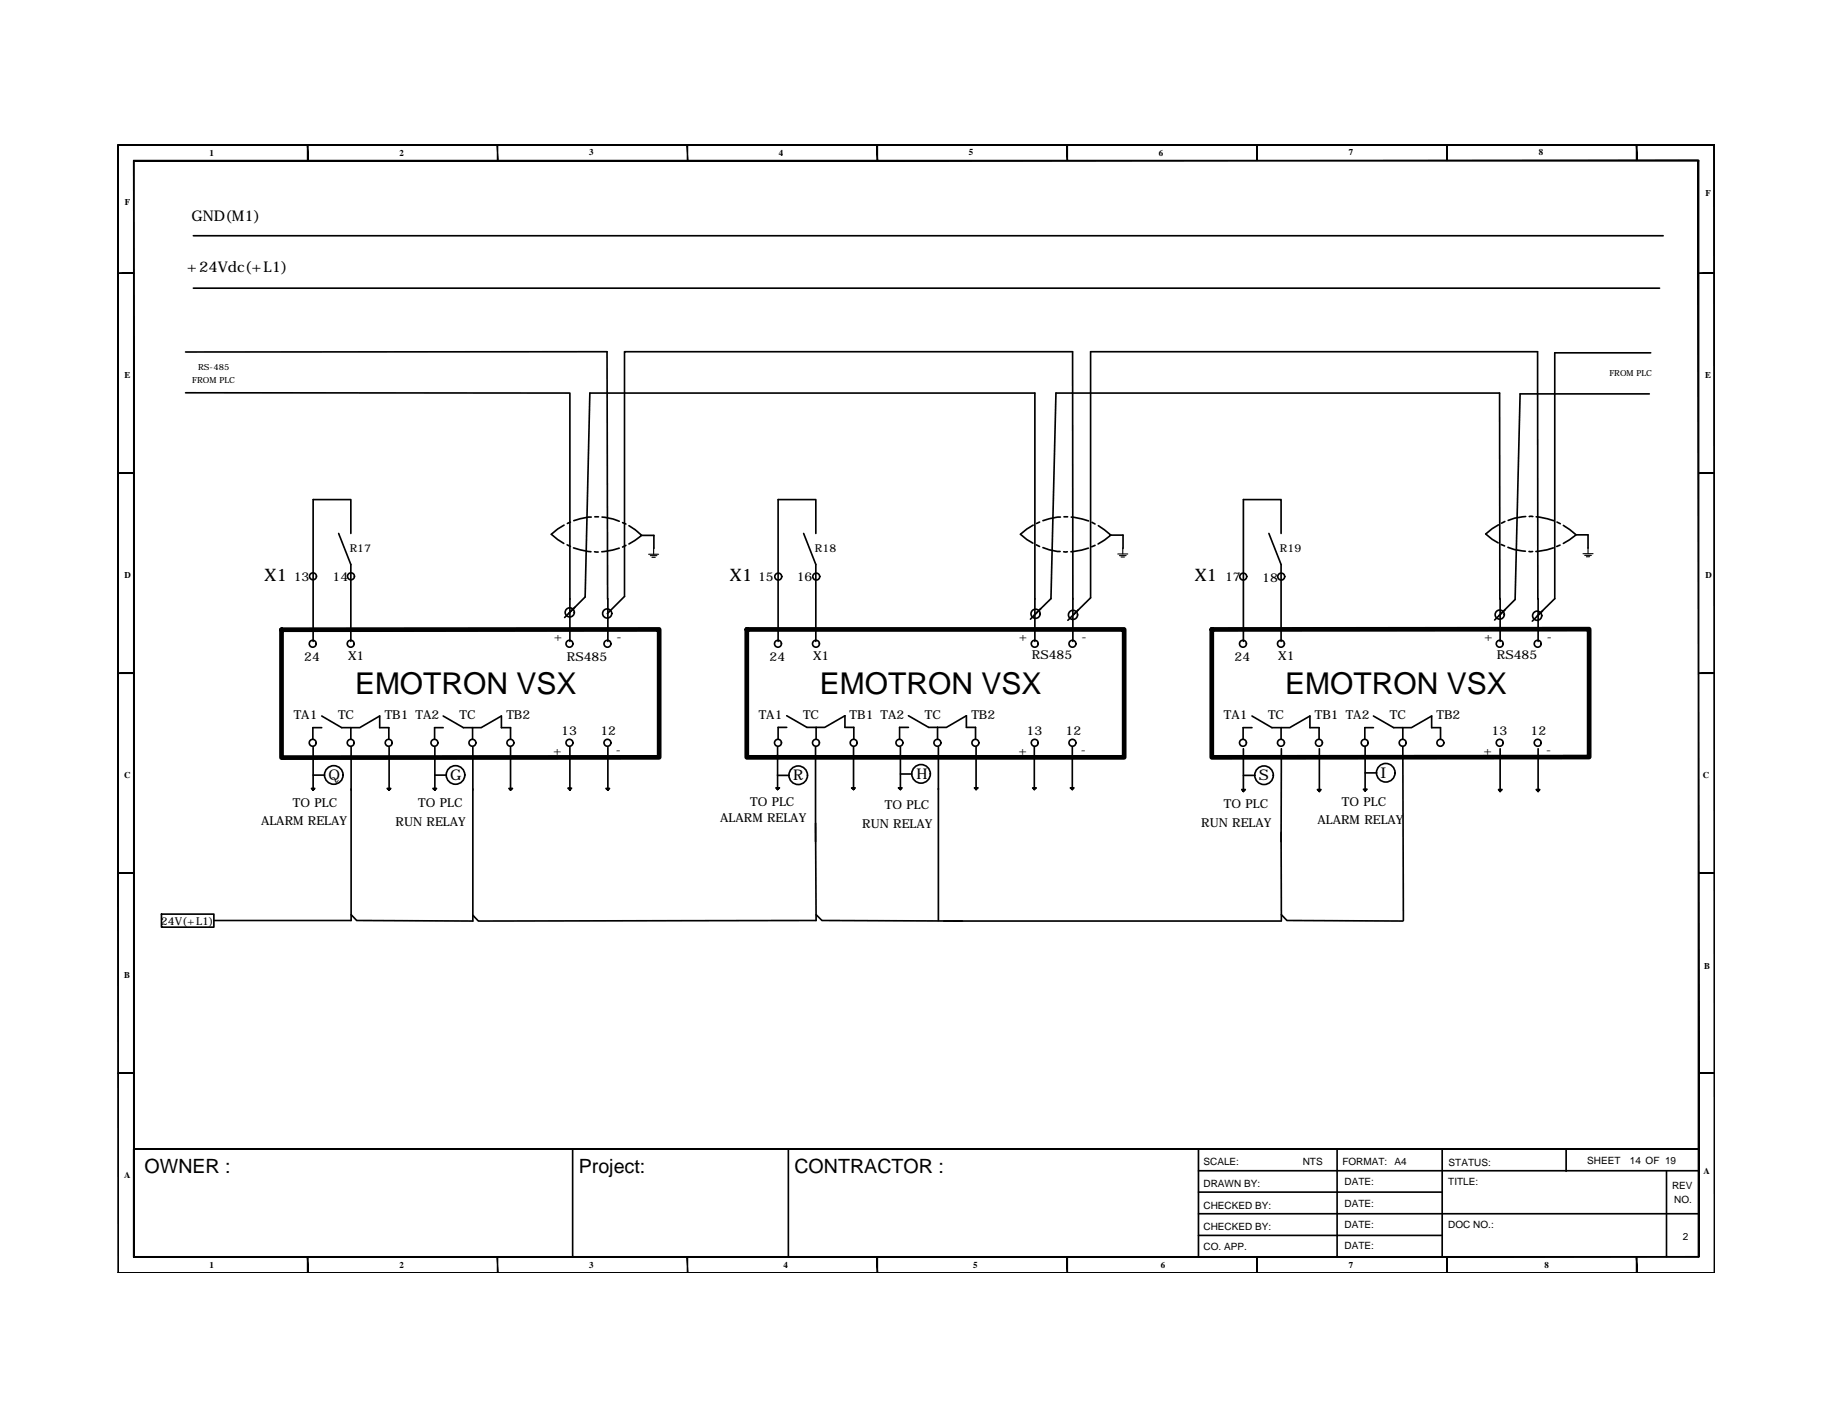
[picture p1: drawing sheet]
<svg xmlns="http://www.w3.org/2000/svg" width="279mm" height="216mm" viewBox="0 0 279 216" stroke-linecap="round" stroke-linejoin="round" font-family="sans-serif">
<!-- layer: FRAME -->
<g fill="#000" stroke="#000" stroke-width=".15">
<path d="M18 22.1v.1l243.8-.1zM18 22.2l243.8-.1v.1z"/>
<path d="M20.4 24.5l.1 167.3v-167.3zM20.4 24.5l.1 167.3h-.1z"/>
<path d="M46.9 22.1l.1 2.4v-2.4zM46.9 22.1l.1 2.4h-.1z"/>
<path d="M75.9 22.1l.1 2.4v-2.4zM75.9 22.1l.1 2.4h-.1z"/>
<path d="M104.9 22.1l.1 2.4v-2.4zM104.9 22.1l.1 2.4h-.1z"/>
<path d="M133.9 22.1l.1 2.4v-2.4zM133.9 22.1l.1 2.4h-.1z"/>
<path d="M162.9 22.1l.1 2.4v-2.4zM162.9 22.1l.1 2.4h-.1z"/>
<path d="M191.9 22.1l.1 2.4v-2.4zM191.9 22.1l.1 2.4h-.1z"/>
<path d="M220.9 22.1l.1 2.4v-2.4zM220.9 22.1l.1 2.4h-.1z"/>
<path d="M249.8 22.1l.2 2.4v-2.4zM249.8 22.1l.2 2.4h-.2z"/>
<path d="M20.4 24.6h238.9v-.1zM20.4 24.5h238.9l-238.9 .1z"/>
<path d="M261.7 22.1l.1 172.1zM261.7 22.1l.1 172.1z"/>
<path d="M18 41.6v.1l2.4-.1zM18 41.7l2.4-.1v.1z"/>
<path d="M259.3 41.6v.1l2.5-.1zM259.3 41.7l2.5-.1v.1z"/>
<path d="M18 72.1v.1l2.4-.1zM18 72.2l2.4-.1v.1z"/>
<path d="M259.3 72.1v.1l2.5-.1zM259.3 72.2l2.5-.1v.1z"/>
<path d="M18 102.6v.2l2.4-.2zM18 102.8l2.4-.2v.2z"/>
<path d="M259.3 102.6v.2l2.5-.2zM259.3 102.8l2.5-.2v.2z"/>
<path d="M18 133.2v.1l2.4-.1zM18 133.3l2.4-.1v.1z"/>
<path d="M259.3 133.2v.1l2.5-.1zM259.3 133.3l2.5-.1v.1z"/>
<path d="M18 163.7v.1l2.4-.1zM18 163.8l2.4-.1v.1z"/>
<path d="M259.3 163.7v.1l2.5-.1zM259.3 163.8l2.5-.1v.1z"/>
<path d="M18 22.1v172.1h.1zM18 22.1h.1v172.1z"/>
<path d="M20.4 191.7v.1l238.9-.1zM20.4 191.8l238.9-.1v.1z"/>
<path d="M46.9 191.8l.1 2.4v-2.4zM46.9 191.8l.1 2.4h-.1z"/>
<path d="M75.9 191.8l.1 2.4v-2.4zM75.9 191.8l.1 2.4h-.1z"/>
<path d="M104.9 191.8l.1 2.4v-2.4zM104.9 191.8l.1 2.4h-.1z"/>
<path d="M133.9 191.8v2.4h.1zM133.9 191.8h.1v2.4z"/>
<path d="M162.9 191.8l.1 2.4v-2.4zM162.9 191.8l.1 2.4h-.1z"/>
<path d="M191.9 191.8l.1 2.4v-2.4zM191.9 191.8l.1 2.4h-.1z"/>
<path d="M220.9 191.8l.1 2.4v-2.4zM220.9 191.8l.1 2.4h-.1z"/>
<path d="M249.8 191.8l.2 2.4v-2.4zM249.8 191.8l.2 2.4h-.2z"/>
<path d="M259.3 24.5v167.3h.1zM259.3 24.5h.1v167.3z"/>
<path d="M18 194.2h243.8zM18 194.2h243.8z"/>
</g>
<path d="M20.4 175.3h238.9zM20.4 175.3v16.5M183 178.6h76.2M183 175.3v16.5M183 181.9h37.2M183 185.2h76.2M183 188.5h37.2" fill="none" stroke="#000" stroke-width=".25"/>
<!-- layer: 0 -->
<g fill="none" stroke="#000" stroke-width=".25">
<path d="M29.5 36h224.4M28.3 59.9l58.7 .1v31.4M28.3 53.7h64.4l.1 37.7M29.5 44h223.9M252 53.8h-14.6v37.5l-2.7 2.7M87.1 79.7l-.5 .2M90.3 78.9l-1.7 .2-1 .3M90.8 78.9h.6M91.9 78.9l1.7 .3 .9 .3M95.1 79.7l.5 .3M158.7 79.7l-.4 .2M161.9 78.9l-1.7 .2-1 .3"/>
<path d="M162.4 78.9h.6M163.5 78.9l1.7 .3 1 .3M166.7 79.7l.5 .3M229.8 79.6l-.6 .2M232.9 78.8l-1.7 .3-.9 .3M233.5 78.8h.5M234.5 78.9l1.7 .2 1 .3M237.7 79.7l.5 .2M251.8 60.1h-19.7l-.8 31.4-2.5 2.5M53.6 81.4v-5.2h-5.8v21.7M53.6 86.1v11.8M86.1 80.1l-1 .6-.9 .8 1.9 1.4"/>
<path d="M86.2 94.2l3.1-3.1 .8-31.1h67.9v37.9M86.6 83.1l.5 .3M87 91.3v6.6M87.6 83.6l2.6 .6M90.8 84.2h.5M92.8 91.3v6.6M94.5 83.6l-1 .3-1.6 .3M95.6 83.2l-.5 .3M96 80.2l1 .6 1 .9-2 1.3M98 81.7h1.8v2M124.6 81.4v-5.2h-5.8v21.7M124.6 86.1v11.8"/>
<path d="M157.7 80.1l-.9 .6-1 .8 1 .8 .9 .6M158.2 83.1l.5 .3M158.9 92.9l-1.6 1.6M159.2 83.6l1 .3 1.7 .2M162.4 84.2h.6M163.8 91.4v-37.7h-68.5v37.3l-2.6 2.6M163.8 91.3v6.6M164.6 93l-1.6 1.6M166.2 83.6l-1 .3-1.7 .3M167.2 83.2l-.5 .2M167.7 80.2l1.9 1.4-1.9 1.4M169.6 81.6h1.9v2.1"/>
<path d="M195.6 81.4v-5.2h-5.8v21.7M195.6 86.1v11.8M228.8 80.1l-1 .6-1 .8 1 .8 .9 .5M229 91.4v-31.4h-67.8l-.7 31.3-2.6 2.5M229 91.3v6.6M229.2 83.1l.5 .2M229.8 93l-1.6 1.6M230.2 83.5l1 .3 1.7 .3M233.4 84.1h.6M234.8 91.4v-37.7h-68.3v37.5l-2.7 2.6M234.8 91.3v6.6M235.5 93.2l-1.6 1.6"/>
<path d="M237.2 83.6l-1 .3-1.7 .2M238.2 83.2l-.5 .2M238.7 80.2l1.9 1.4-1.9 1.3M240.6 81.6h1.9v2M47.8 114v6.6M47.8 118.3h1.7M49.1 111h-1.3v1.8M49.1 109.2l3.1 1.8h1.4M53.6 111h1.3l3.1-1.8v1.8h1.4v1.8M53.6 111v1.8M53.6 114v26.4h-20.9M59.4 114v6.6"/>
<path d="M66.4 114v6.6M66.4 118.3h1.7M67.7 111h-1.3v1.8M67.7 109.2l3.1 1.8h1.4M72.2 111h1.3l3.1-1.8v1.8h1.3v1.8M72.2 111v1.8M72.2 114v26.5l-17.7-.1-.9-.8M77.9 114v6.6M87 114v6.6M92.8 114v6.6M118.7 113.9v6.6M118.7 118.3h1.8"/>
<path d="M120.1 111h-1.3v1.8M120.1 109.2l3.1 1.8h1.4M124.5 113.9v14.5M124.6 111h1.3l3.1-1.8v1.8h1.4v1.8M124.6 111v1.8M130.3 113.9v6.6M137.5 114v6.5M137.5 118.1h1.7M138.7 111h-1.4v1.8M138.7 109.2l3.1 1.8h1.3M143.1 111h1.4l3-1.8v1.8h1.4v1.8M143.1 111v1.8"/>
<path d="M143.3 114v26.4M149 114v6.5M157.9 113.9v6.6M163.7 113.9v6.6M189.8 114.2v6.6M189.8 118.3h1.8M191.1 111h-1.3v1.8M191.1 109.2l3.1 1.8h1.4M195.6 111h1.3l3.1-1.8v1.8h1.4v1.8M195.6 111v1.8M195.6 114.2v14.2M201.4 114.2v6.6"/>
<path d="M208.4 113.9v6.5M208.4 117.9h1.8M209.7 111h-1.3v1.8M209.7 109.2l3.1 1.8h1.4M214.2 111h1.3l3.1-1.8v1.8h1.3v1.8M214.2 111v1.8M214.2 113.9l.1 26.5M229 114.2v6.6M234.8 114.2v6.6M24.7 139.5h8v2h-8zM47.6 120.3h.5l-.3 .3zM59.1 120.3h.6l-.3 .3z"/>
<path d="M66.1 120.3h.5l-.2 .3zM77.7 120.3h.5l-.3 .3zM86.7 120.3h.6l-.3 .3zM92.5 120.3h.6l-.3 .3zM118.5 120.2h.5l-.3 .3zM124.5 125.6l.1 14.8-51.6 .1-.8-.9M124.6 139.6l.9 .8 21.5 .1M130 120.2h.6l-.3 .3zM137.2 120.2h.5l-.2 .3zM148.8 120.2h.5l-.3 .3zM157.7 120.2h.5l-.3 .3zM163.4 120.2h.6l-.3 .3z"/>
<path d="M189.6 120.5h.5l-.3 .3zM195.6 127v13.4M195.6 139.6l.9 .8 17.7 .1M201.1 120.5h.6l-.3 .3zM208.2 120.4h.5l-.3 .3zM228.8 120.5h.5l-.3 .3zM234.5 120.5h.6l-.3 .3zM144.1 140.5h51.5M87.4 175.3v16.4M120.4 175.3v16.4M204.1 175.3v16.5M220.2 175.3v16.5"/>
<path d="M239.1 175.4v3.3M254.4 178.6v13.2"/>
<circle cx="47.7" cy="98.2" r=".53"/>
<circle cx="47.8" cy="87.9" r=".53"/>
<circle cx="53.5" cy="98.2" r=".53"/>
<circle cx="53.6" cy="87.9" r=".53"/>
<circle cx="86.9" cy="98.2" r=".53"/>
<circle cx="87" cy="93.4" r=".7"/>
<circle cx="92.7" cy="93.6" r=".7"/>
<circle cx="92.7" cy="98.2" r=".53"/>
<circle cx="118.8" cy="98.2" r=".53"/>
<circle cx="118.8" cy="88" r=".53"/>
<circle cx="124.6" cy="98.2" r=".53"/>
<circle cx="124.6" cy="88" r=".53"/>
<circle cx="158" cy="98.2" r=".53"/>
<circle cx="158.1" cy="93.6" r=".7"/>
<circle cx="163.7" cy="98.2" r=".53"/>
<circle cx="163.8" cy="93.8" r=".7"/>
<circle cx="189.8" cy="98.2" r=".53"/>
<circle cx="189.8" cy="88" r=".53"/>
<circle cx="195.6" cy="98.2" r=".53"/>
<circle cx="195.6" cy="88" r=".53"/>
<circle cx="229" cy="98.2" r=".53"/>
<circle cx="229" cy="93.8" r=".7"/>
<circle cx="234.7" cy="93.9" r=".7"/>
<circle cx="234.8" cy="98.2" r=".53"/>
<circle cx="47.7" cy="113.3" r=".53"/>
<circle cx="51" cy="118.2" r="1.42"/>
<circle cx="53.5" cy="113.3" r=".53"/>
<circle cx="59.3" cy="113.3" r=".53"/>
<circle cx="66.3" cy="113.3" r=".53"/>
<circle cx="69.5" cy="118.2" r="1.42"/>
<circle cx="72.1" cy="113.3" r=".53"/>
<circle cx="77.9" cy="113.3" r=".53"/>
<circle cx="86.9" cy="113.3" r=".53"/>
<circle cx="92.7" cy="113.3" r=".53"/>
<circle cx="118.8" cy="113.3" r=".53"/>
<circle cx="121.9" cy="118.3" r="1.42"/>
<circle cx="124.6" cy="113.3" r=".53"/>
<circle cx="130.3" cy="113.3" r=".53"/>
<circle cx="137.3" cy="113.3" r=".53"/>
<circle cx="140.6" cy="118.1" r="1.42"/>
<circle cx="143.1" cy="113.3" r=".53"/>
<circle cx="148.9" cy="113.3" r=".53"/>
<circle cx="158" cy="113.3" r=".53"/>
<circle cx="163.7" cy="113.3" r=".53"/>
<circle cx="189.8" cy="113.3" r=".53"/>
<circle cx="193" cy="118.3" r="1.42"/>
<circle cx="195.6" cy="113.3" r=".53"/>
<circle cx="201.4" cy="113.3" r=".53"/>
<circle cx="208.4" cy="113.3" r=".53"/>
<circle cx="211.6" cy="117.9" r="1.42"/>
<circle cx="214.2" cy="113.3" r=".53"/>
<circle cx="219.9" cy="113.3" r=".53"/>
<circle cx="229" cy="113.3" r=".53"/>
<circle cx="234.8" cy="113.3" r=".53"/>
</g>
<!-- layer: SHEET -->
<path d="M51.7 81.4l1.9 4.7M122.7 81.4l1.9 4.7M193.7 81.4l1.9 4.7" fill="none" stroke="#000" stroke-width=".25"/>
<!-- layer: 0 -->
<path d="M99 84.6h1.6M99.3 84.8h1M99.5 85h.5M99.8 83.6v1M170.7 84.5h1.5M170.9 84.8h1M171.2 85h.5M171.4 83.6v.9M241.7 84.5h1.5M241.9 84.7h1.1M242.2 84.9h.5M242.5 83.6v.9" fill="none" stroke="#000" stroke-width=".17"/>
<path d="M43 96.1l57.6-.1v19.6h-57.6zM114 96h57.6v19.6h-57.6zM185 96h57.6v19.5l-57.6 .1z" fill="none" stroke="#000" stroke-width=".72"/>
<g font-size="4.6">
<text x="54.2" y="105.8">EMOTRON VSX</text>
<text x="125.2" y="105.8">EMOTRON VSX</text>
<text x="196.2" y="105.8">EMOTRON VSX</text>
</g>
<g font-size="3">
<text x="22.1" y="179">OWNER :</text>
<text x="88.4" y="179">Project:</text>
<text x="121.3" y="179">CONTRACTOR :</text>
</g>
<g font-size="2.6">
<text x="40.4" y="88.6">X1</text>
<text x="111.4" y="88.6">X1</text>
<text x="182.4" y="88.7">X1</text>
</g>
<g font-size="2.3">
<text x="29.2" y="33.7">GND(M1)</text>
<text x="28.5" y="41.4">+24Vdc(+L1)</text>
<text x="50.2" y="119">Q</text>
<text x="68.7" y="119">G</text>
<text x="121.1" y="119">R</text>
<text x="139.9" y="118.9">H</text>
<text x="192.2" y="119">S</text>
<text x="210.8" y="118.7">I</text>
</g>
<g font-size="1.9">
<text x="44.8" y="88.6">13</text>
<text x="50.8" y="88.7">14</text>
<text x="115.8" y="88.7">15</text>
<text x="121.6" y="88.7">16</text>
<text x="187" y="88.7">17</text>
<text x="192.7" y="88.8">18</text>
<text x="46.5" y="100.8">24</text>
<text x="53.1" y="100.7">X1</text>
<text x="84.6" y="97.9">+</text>
<text x="86.5" y="100.9">RS485</text>
<text x="94.1" y="97.8">-</text>
<text x="117.5" y="100.8">24</text>
<text x="124.1" y="100.7">X1</text>
<text x="155.5" y="97.9">+</text>
<text x="157.5" y="100.6">RS485</text>
<text x="165.1" y="97.8">-</text>
<text x="188.5" y="100.8">24</text>
<text x="195.2" y="100.7">X1</text>
<text x="226.6" y="97.9">+</text>
<text x="228.5" y="100.6">RS485</text>
<text x="236.1" y="97.8">-</text>
<text x="44.8" y="109.8">TA1</text>
<text x="51.6" y="109.8">TC</text>
<text x="58.7" y="109.8">TB1 TA2</text>
<text x="70.2" y="109.8">TC</text>
<text x="77.3" y="109.8">TB2</text>
<text x="85.7" y="112.2">13</text>
<text x="91.7" y="112.2">12</text>
<text x="115.8" y="109.8">TA1</text>
<text x="122.6" y="109.8">TC</text>
<text x="129.7" y="109.8">TB1 TA2</text>
<text x="141.2" y="109.8">TC</text>
<text x="148.3" y="109.8">TB2</text>
<text x="156.7" y="112.1">13</text>
<text x="162.7" y="112.1">12</text>
<text x="186.9" y="109.8">TA1</text>
<text x="193.6" y="109.8">TC</text>
<text x="200.8" y="109.8">TB1 TA2</text>
<text x="212.2" y="109.8">TC</text>
<text x="219.3" y="109.8">TB2</text>
<text x="227.7" y="112.2">13</text>
<text x="233.7" y="112.2">12</text>
<text x="84.5" y="115.2">+</text>
<text x="94" y="115.1">-</text>
<text x="155.5" y="115.1">+</text>
<text x="165" y="115">-</text>
<text x="226.5" y="115.2">+</text>
<text x="236.1" y="115.1">-</text>
<text x="39.8" y="125.9">ALARM RELAY</text>
<text x="44.7" y="123.1">TO PLC</text>
<text x="63.9" y="123.1">TO PLC</text>
<text x="110" y="125.4">ALARM RELAY</text>
<text x="114.5" y="122.9">TO PLC</text>
<text x="135.1" y="123.4">TO PLC</text>
<text x="186.9" y="123.3">TO PLC</text>
<text x="201.1" y="125.7">ALARM RELAY</text>
<text x="204.9" y="123">TO PLC</text>
<text x="60.4" y="126">RUN RELAY</text>
<text x="131.6" y="126.3">RUN RELAY</text>
<text x="183.4" y="126.1">RUN RELAY</text>
</g>
<g font-size="1.7">
<text x="53.4" y="84.3">R17</text>
<text x="124.4" y="84.3">R18</text>
<text x="195.4" y="84.3">R19</text>
<text x="24.6" y="141.1">24V(+L1)</text>
</g>
<g font-size="1.5">
<text x="183.7" y="177.8">SCALE:</text>
<text x="198.9" y="177.8">NTS</text>
<text x="204.9" y="177.8">FORMAT:</text>
<text x="212.9" y="177.8">A4</text>
<text x="221.2" y="177.9">STATUS:</text>
<text x="242.3" y="177.7">SHEET</text>
<text x="248.8" y="177.7">14 OF 19</text>
<text x="183.7" y="184.4">CHECKED BY:</text>
<text x="183.7" y="181">DRAWN BY:</text>
<text x="205.3" y="184.1">DATE:</text>
<text x="205.3" y="180.8">DATE:</text>
<text x="221.1" y="180.8">TITLE:</text>
<text x="255.3" y="181.4">REV</text>
<text x="255.6" y="183.5">NO.</text>
<text x="183.7" y="190.7">CO. APP.</text>
<text x="183.7" y="187.6">CHECKED BY:</text>
<text x="205.3" y="190.6">DATE:</text>
<text x="205.3" y="187.4">DATE:</text>
<text x="221.1" y="187.4">DOC NO.:</text>
<text x="256.9" y="189.2">2</text>
</g>
<g font-size="1.4">
<text x="32" y="23.7">1</text>
<text x="61" y="23.7">2</text>
<text x="90" y="23.7">3</text>
<text x="118.9" y="23.7">4</text>
<text x="147.9" y="23.7">5</text>
<text x="176.9" y="23.7">6</text>
<text x="205.9" y="23.7">7</text>
<text x="234.9" y="23.7">8</text>
<text x="260.4" y="29.9">F</text>
<text x="19.1" y="31.3">F</text>
<text x="19" y="57.7">E</text>
<text x="260.3" y="57.7">E</text>
<text x="19" y="88.2">D</text>
<text x="260.4" y="88.2">D</text>
<text x="18.9" y="118.7">C</text>
<text x="260" y="118.7">C</text>
<text x="18.9" y="149.2">B</text>
<text x="260.2" y="147.9">B</text>
<text x="18.9" y="179.7">A</text>
<text x="260.1" y="179.1">A</text>
<text x="32" y="193.4">1</text>
<text x="61" y="193.4">2</text>
<text x="90" y="193.4">3</text>
<text x="119.6" y="193.4">4</text>
<text x="148.6" y="193.4">5</text>
<text x="177.2" y="193.4">6</text>
<text x="205.9" y="193.4">7</text>
<text x="235.8" y="193.4">8</text>
</g>
<g font-size="1.3">
<text x="29.4" y="58.4">FROM PLC</text>
<text x="30.2" y="56.4">RS-485</text>
<text x="245.7" y="57.4">FROM PLC</text>
</g>
</svg>
